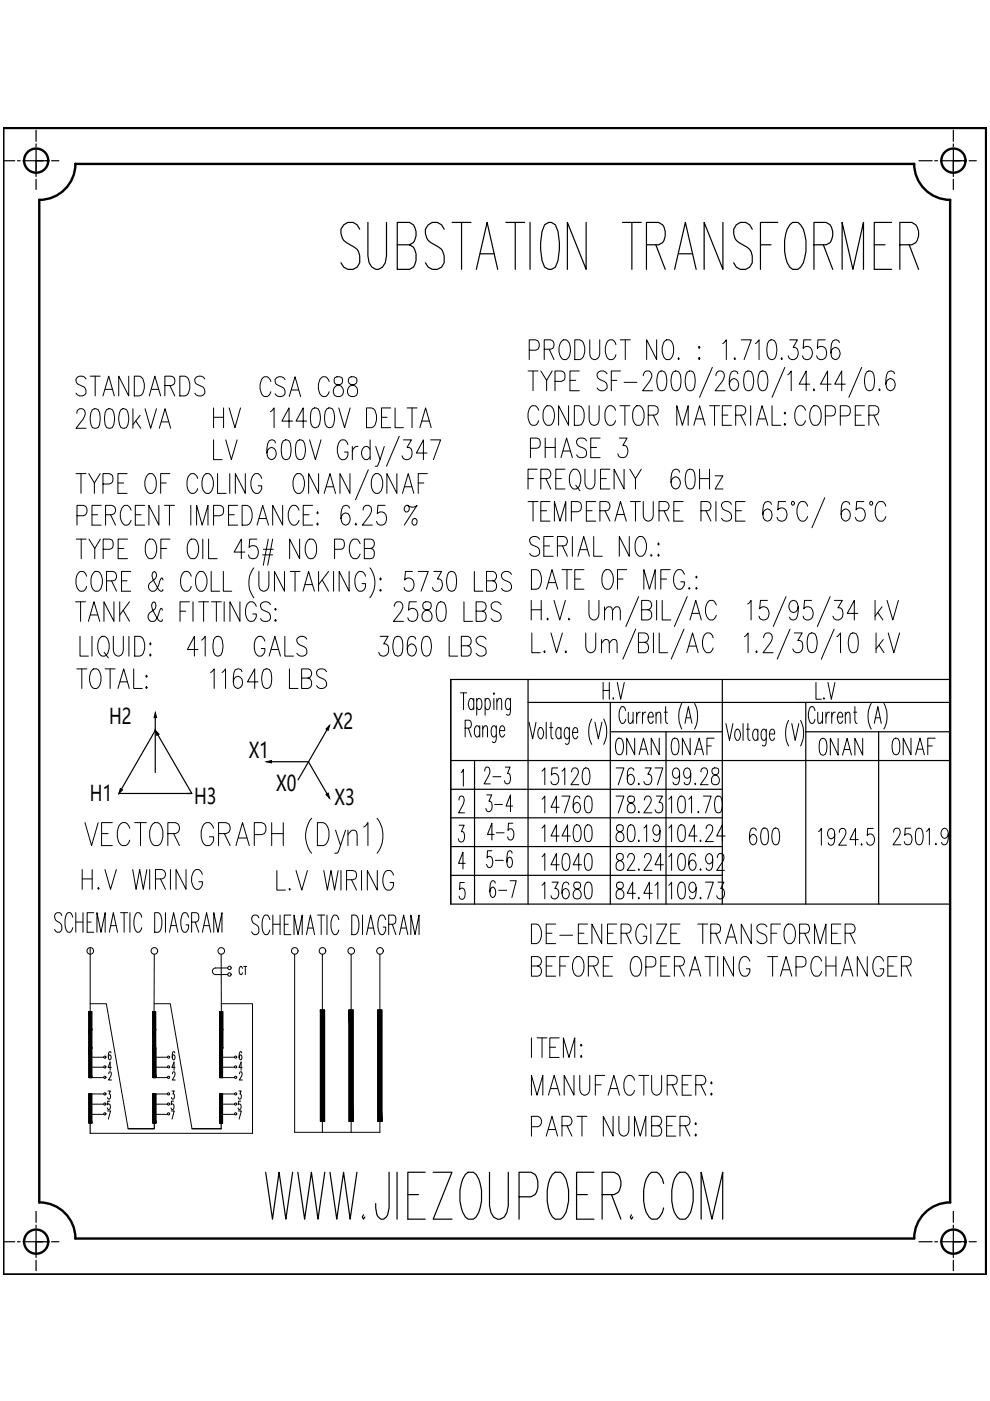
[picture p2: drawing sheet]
<svg xmlns="http://www.w3.org/2000/svg" width="210mm" height="297mm" viewBox="0 0 210 297" stroke-linecap="round" stroke-linejoin="round" font-family="sans-serif">
<!-- layer: HYJ3 -->
<g fill="none" stroke="#000" stroke-width=".51">
<path d="M.7 27.1h208.4v243.1h-208.4zM15.9 34.8h177.9M16 34.7a7.6 7.6 0 0 1-7.7 7.7v212.5a7.6 7.6 0 0 1 7.7 7.7M193.8 34.7a7.6 7.6 0 0 0 7.7 7.7v212.5a7.6 7.6 0 0 0-7.7 7.7h-177.9"/>
<circle cx="7.7" cy="34.1" r="2.56"/>
<circle cx="202.1" cy="34.1" r="2.56"/>
<circle cx="7.7" cy="263.2" r="2.56"/>
<circle cx="202.1" cy="263.2" r="2.56"/>
</g>
<!-- layer: HYJ1 -->
<g fill="none" stroke="#000" stroke-width=".25">
<path d="M.7 34.1h2.4M3.7 34.1h.6M4.9 34.1h2.7M7.6 27.6v2.4M7.6 30.5v.6M7.6 31.7v4.9M7.6 36.8v.6M7.6 38v2.2M9.2 34.1h-1.6h2.6M9.8 34.1h.6M11 34.1h1.5M194.8 34.1h2.8"/>
<path d="M198.2 34.1h.6M199.4 34.1h2.7M202.1 27.6v2.4M202.1 30.5v.6M202.1 31.7v4.9M202.1 36.8v.6M202.1 38v2.2M203.7 34.1h-1.6h2.6M204.3 34.1h.6M205.5 34.1h1.5M7.6 256.8v2.4M7.6 259.8v.6"/>
<path d="M202.1 256.8v2.4M202.1 259.8v.6M.7 263.3h2.4M3.7 263.3h.6M4.9 263.3h2.7M7.6 260.9v4.9M7.6 266v.6M7.6 267.2v2.2M9.2 263.3h-1.6h2.6M9.8 263.3h.6M11 263.3h1.5M194.8 263.3h2.8"/>
<path d="M198.2 263.3h.6M199.4 263.3h2.7M202.1 260.9v4.9M202.1 266v.6M202.1 267.2v2.2M203.7 263.3h-1.6h2.6M204.3 263.3h.6M205.5 263.3h1.5"/>
</g>
<g fill="none" stroke="#000" stroke-width=".25">
<path d="M95.6 144.1h105.9v47.6h-105.9zM112 144.1v47.6M112 148.9h89.5M129.4 148.9v42.8M129.4 155.2h23.7M141.2 155.2v36.5M153.1 144.1v47.6M170.8 148.9v42.8M170.8 155.2h30.7M186.3 155.2v36.5M95.6 161.2h105.9M95.6 167.3h57.5"/>
<path d="M95.6 173.4h57.5M95.6 179.5h57.5M100.6 161.2v30.5M95.6 185.6h57.5M19.1 238.1v2.2M32.7 238.2v1.1h-5.5M46.9 238.1v1.2h-6.2"/>
</g>
<!-- layer: 2-0.13 -->
<g fill="none" stroke="#000" stroke-width=".21">
<path d="M112 78.7h2.1M112.2 74.3h1.4a1.16 1.16 0 0 0 .8-1.1 1.16 1.16 0 0 0-.8-1.1h-1.4v4.1M113 78.7v4.1M114.7 78.7l1.2 1.9 1.2-1.9M115.4 74h1.3a1.04 1.04 0 0 0 .8-1 1.04 1.04 0 0 0-.8-.9h-1.3v4.1M116.4 74l1.1 2.2M119.2 72.3l.3-.2a1.17 1.17 0 0 1 1.3 1 2.72 2.72 0 0 1-.8 3.1 1.17 1.17 0 0 1-1.3-1 2.95 2.95 0 0 1 .5-2.9zM121.9 72.1h1a2.5 2.5 0 0 1 .9 3.1l-.5 .8-.4 .2h-1zM122.8 78.7h-2v4.1M125 72.1v3a1.05 1.05 0 0 0 .5 1 1.05 1.05 0 0 0 1.2-.1l.5-.9v-3M128.7 79.2a1.1 1.1 0 0 0-1.2-.6 1.1 1.1 0 0 0-.9 1.1l.1 .4 .5 .4a1.74 1.74 0 0 1 1.5 1.2v.6a1.2 1.2 0 0 1-2.1 0M130.6 73.1a1.04 1.04 0 0 0-1.7-.8 2.93 2.93 0 0 0 .3 3.9 1.11 1.11 0 0 0 1.4-1"/>
<path d="M131.5 72.1h2.1M131.6 78.7h-2v4.1M132.6 72.1v4.1M136.4 79.7a1.01 1.01 0 0 1 1.2-1 1.18 1.18 0 0 1 .4 1.6l-1.7 2.5h2.1M139.2 72.1v4.1l-2.1-4.1v4.1M139.7 78.9l.5-.2 .7 .2a4 4 0 0 1 0 3.7l-.5 .2-.7-.2a3.9 3.9 0 0 1 0-3.7zM141 72.3l.3-.2a1.37 1.37 0 0 1 1.5 1.6 2.56 2.56 0 0 1-.9 2.5 1.11 1.11 0 0 1-1.3-1 3.1 3.1 0 0 1 .4-2.9zM142.7 78.9l.5-.2 .7 .2a4 4 0 0 1 0 3.7l-.4 .2-.8-.2a3.9 3.9 0 0 1 0-3.7zM143.9 75.8l-.2 .2 .2 .2 .1-.2M145.7 78.9l.5-.2 .8 .2a4.3 4.3 0 0 1 0 3.7l-.5 .2-.8-.2a3.9 3.9 0 0 1 0-3.7zM148.2 73.4l.2 .3-.2 .2-.1-.2zM148.2 75.8l.2 .2-.2 .2-.1-.2z"/>
<path d="M151 77.9l-2.7 6.3M151.8 79.7a1.01 1.01 0 0 1 .6-1h.6a1.38 1.38 0 0 1 .1 2.2l-1.5 1.9h2.1M153.2 72.9l.8-.8v4.1M155.8 75.8l-.2 .2 .2 .2 .1-.2M156.4 79.2l-.1-.3-.4-.2-.8 .2a4.6 4.6 0 0 0-.3 3.4l.3 .3 .5 .2a1.32 1.32 0 0 0 1-1.2 1.32 1.32 0 0 0-1-1.3l-.5 .2-.5 .9M157.2 72.1h2.1l-1.5 4.1M158.1 78.9l.5-.2 .7 .2a4 4 0 0 1 0 3.7l-.4 .2-.8-.2a4.3 4.3 0 0 1 0-3.7zM160.2 72.9l.7-.8v4.1M161.1 78.9l.5-.2 .7 .2a4 4 0 0 1 0 3.7l-.4 .2-.8-.2a3.9 3.9 0 0 1 0-3.7zM163.1 72.3l.4-.2 .7 .2a4 4 0 0 1 0 3.7l-.7 .2a2.02 2.02 0 0 1-.9-2.3l.1-1zM165.8 75.8l-.2 .2 .2 .2 .1-.2M166.4 77.9l-2.7 6.3"/>
<path d="M167 79.5l.8-.8v4.1M167.4 72.1h1.7l-.9 1.6h.4a1.4 1.4 0 0 1 .6 1.5 1.4 1.4 0 0 1-1.3 1l-.5-.2-.3-.6M171.9 72.1h-1.5l-.1 1.8a1.08 1.08 0 0 1 1.3-.4 1.08 1.08 0 0 1 .6 1.1 1.16 1.16 0 0 1-.4 1.4 1.16 1.16 0 0 1-1.5-.2l-.2-.4M174.9 72.1h-1.5l-.1 1.8a1.15 1.15 0 0 1 1.5-.3 1.15 1.15 0 0 1 .4 1.5 1.08 1.08 0 0 1-.8 1.1 1.08 1.08 0 0 1-1.3-.8M178 72.6l-.2-.3-.4-.2-.8 .2a5.3 5.3 0 0 0-.3 3.3l.3 .4 .5 .2a1.32 1.32 0 0 0 1-1.2 1.32 1.32 0 0 0-1-1.3l-.5 .2-.3 .4-.1 .5M182.7 77.9l-2.7 6.3M183.8 78.9l.4-.2 .8 .2a4.3 4.3 0 0 1 0 3.7l-.5 .2-.7-.2a3.9 3.9 0 0 1 0-3.7zM189.6 79.2l-.1-.3-.5-.2-.7 .2a4.6 4.6 0 0 0-.3 3.4l.3 .3 .5 .2a1.32 1.32 0 0 0 1-1.2 1.32 1.32 0 0 0-1-1.3l-.5 .2-.5 .9M45.3 93.3v4.2h1.8M47.9 93.3l1.2 4.2 1.2-4.2M58.4 93.9l-.2-.4-.4-.2-.7 .2a4.6 4.6 0 0 0-.3 3.4l.3 .3 .4 .3a1.32 1.32 0 0 0 1.1-1.3 1.32 1.32 0 0 0-1.1-1.3l-.4 .2-.5 1M60.1 93.5l.4-.2 .8 .2a4.3 4.3 0 0 1 0 3.7l-.5 .3-.7-.3a4.3 4.3 0 0 1 0-3.7z"/>
<path d="M63.1 93.5l.4-.2 .8 .2a4 4 0 0 1 0 3.7l-.5 .3-.7-.3a4.3 4.3 0 0 1 0-3.7zM65.6 93.3l1.3 4.2 1.2-4.2M73.8 94.3a1.04 1.04 0 0 0-1.7-.8 2.93 2.93 0 0 0 .3 4 1.21 1.21 0 0 0 1.4-1.7h-.7M74.7 94.7v2.8M75.9 94.7a1.13 1.13 0 0 0-1.2 1.1M78.1 99.6l-2.7 6.4M78.5 95.3l-.6-.6a1.4 1.4 0 0 0-1.1 2.2l.6 .6h.5l.6-.6M78.5 93.3v4.2M79.7 94.7l.9 2.8 .9-2.8M80.6 97.5l-.6 1.3h-.5M84.7 92.5l-2.8 6.3M85.5 93.3h1.7l-.9 1.6h.5a1.5 1.5 0 0 1-.3 2.6 .95 .95 0 0 1-1.3-.9"/>
<path d="M90.5 96.1h-2.2l1.5-2.8v4.2M91.3 93.3h2.1l-1.5 4.2M115.9 80.6v2.2M117.7 80.9h1.3l.5-.3a1.21 1.21 0 0 0-.5-1.9h-1.3v4.1M120.8 80.6h1.3M129.6 80.6h1.2M132.3 81.1h2.7M171.7 81.4h-2.3l1.5-2.7v4.1M176.2 81.4h-2.2l1.5-2.7v4.1M179.2 81.4h-2.2l1.5-2.7v4.1M16.1 100.4h2.1M16.2 114.3h2.1"/>
<path d="M16.3 109.3h1.4a1.16 1.16 0 0 0 .8-1.1 1.16 1.16 0 0 0-.8-1.1h-1.4v4.2M17.2 100.4v4.2M17.2 114.3v4.1M18.8 100.4l1.2 2 1.2-2M18.9 114.3l1.2 2 1.2-2M19.5 109.1h1.2M20 102.4v2.2M20.1 116.3v2.1M21.4 107.1h-1.9v4.2h1.9M21.8 102.6h1.4a1.16 1.16 0 0 0 .8-1.1 1.16 1.16 0 0 0-.8-1.1h-1.4v4.2M21.9 116.5h1.4l.4-.2a1.21 1.21 0 0 0-.4-2h-1.4v4.1M22.4 109.1h1.3a1.02 1.02 0 0 0 .8-1 1.02 1.02 0 0 0-.8-1h-1.3v4.2"/>
<path d="M23.4 109.1l1.1 2.2M25 102.4h1.2M25 116.3h1.3M27 100.4h-2v4.2h2M27 114.3h-2v4.1h2M27.8 108.2a1.06 1.06 0 0 0-1.1-1.1 1.06 1.06 0 0 0-1 1.1 2.72 2.72 0 0 0 .7 3.1 1.17 1.17 0 0 0 1.4-1M28.7 109.1h1.2M30.7 107.1h-2v4.2h2M31.4 100.6l.3-.2a1.17 1.17 0 0 1 1.3 1 2.72 2.72 0 0 1-.8 3.2 1.17 1.17 0 0 1-1.3-1 2.95 2.95 0 0 1 .5-3zM31.4 114.5l.3-.2a1.1 1.1 0 0 1 1.3 1 2.65 2.65 0 0 1-.7 3.1 1.1 1.1 0 0 1-1.4-.9 3.3 3.3 0 0 1 .5-3zM33.7 107.1v4.2l-2.1-4.2v4.2M34.1 102.4h1.1"/>
<path d="M34.1 116.3h1.2M34.9 107.1h2.1M35.9 107.1v4.2M36 100.4h-1.9v4.2M36.1 114.3h-2v4.1M40.3 114.5l.3-.2h.6a2.77 2.77 0 0 1 0 4.1 1.12 1.12 0 0 1-1.4-.9 3.3 3.3 0 0 1 .5-3zM40.5 107.1v4.2M41.7 111.3v-4.2l1.2 4.2 1.2-4.2v4.2M41.9 101.4a1.06 1.06 0 0 0-1.1-1 1.06 1.06 0 0 0-1 1 2.72 2.72 0 0 0 .7 3.2 1.17 1.17 0 0 0 1.4-1M43 114.3v4.1M43.4 100.6l.3-.2a1.17 1.17 0 0 1 1.4 1 2.72 2.72 0 0 1-.8 3.2 1.17 1.17 0 0 1-1.3-1 3.2 3.2 0 0 1 .4-3zM44.2 114.3v4.1h1.8"/>
<path d="M45.3 109.3h1.3a1.16 1.16 0 0 0 .8-1.1 1.16 1.16 0 0 0-.8-1.1h-1.3v4.2M46.1 100.4v4.2h1.8M48.5 109.1h1.2M48.7 100.4v4.2M50.4 107.1h-1.9v4.2h1.9M51.3 107.1h1.1a2.5 2.5 0 0 1 .9 3.2l-.5 .8-.4 .2h-1.1zM51.9 117.1h-2.3l1.6-2.8v4.1M52 100.4v4.2l-2.1-4.2v4.2M54.5 114.3h-1.6l-.1 1.8a1.16 1.16 0 0 1 1.5-.2 1.16 1.16 0 0 1 .5 1.4 1.08 1.08 0 0 1-.9 1.1 1.08 1.08 0 0 1-1.3-.8M54.5 111.3l1.2-4.2 1.2 4.2M54.9 109.9h1.6M55.5 101.4a1.06 1.06 0 0 0-1.1-1 1.06 1.06 0 0 0-1 1 2.72 2.72 0 0 0 .7 3.2 1.24 1.24 0 0 0 1.4-1.6h-.8"/>
<path d="M55.7 117.6h2.1M55.8 116.5h2.1M56.9 114.3l-1.1 5.5M57.8 114.3l-1 5.5M59.9 107.1v4.2l-2.1-4.2v4.2M62.7 100.6l.3-.2a1.17 1.17 0 0 1 1.4 1 2.72 2.72 0 0 1-.8 3.2 1.17 1.17 0 0 1-1.3-1 3.2 3.2 0 0 1 .4-3zM63.4 108.2a1.06 1.06 0 0 0-1.1-1.1 1.06 1.06 0 0 0-1 1.1 2.72 2.72 0 0 0 .7 3.1 1.17 1.17 0 0 0 1.4-1M63.5 114.3v4.1l-2.1-4.1v4.1M64.3 109.1h1.2M65.3 114.5l.3-.2a1.1 1.1 0 0 1 1.4 1 2.65 2.65 0 0 1-.8 3.1 1.1 1.1 0 0 1-1.3-.9 3 3 0 0 1 .4-3zM66.3 107.1h-2v4.2h2M67.3 108.5l.2 .3-.2 .1-.1-.1z"/>
<path d="M67.3 110.9l.2 .2-.2 .2-.1-.2zM67.5 100.4v4.2l-2.1-4.2v4.2M68.7 104.6l1.3-4.2 1.1 4.2M69.2 103.2h1.5M70.9 116.5h1.4l.4-.2a1.21 1.21 0 0 0-.4-2h-1.4v4.1M74.1 107.7l-.2-.3-.4-.3-.7 .3a3.9 3.9 0 0 0 0 3.7l.4 .2a1.35 1.35 0 0 0 1-1.2 1.35 1.35 0 0 0-.9-1.3l-.5 .1-.5 1M74.2 100.4v4.2l-2.1-4.2v4.2M75.5 110.9l-.2 .2 .2 .2 .1-.2M76.4 115.3a1.06 1.06 0 0 0-1.1-1 1.06 1.06 0 0 0-1.1 1 2.65 2.65 0 0 0 .8 3.1 1.1 1.1 0 0 0 1.4-.9M77 108.2a.93 .93 0 0 1 .6-1.1h.6a1.38 1.38 0 0 1 .1 2.2l-1.5 2h2.1M77.2 116.3h1.4a1.02 1.02 0 0 0 .8-1 1.02 1.02 0 0 0-.8-1h-1.4v4.1h1.4l.5-.1a1.2 1.2 0 0 0-.5-2M79.3 100.6l.3-.2a1.17 1.17 0 0 1 1.4 1 2.72 2.72 0 0 1-.8 3.2 1.17 1.17 0 0 1-1.3-1 3.2 3.2 0 0 1 .4-3z"/>
<path d="M81.6 107.1h-1.5l-.1 1.8a1.16 1.16 0 0 1 1.5-.2 1.16 1.16 0 0 1 .4 1.4 1.08 1.08 0 0 1-.8 1.2 1.08 1.08 0 0 1-1.3-.8M84.1 100.4v4.2l-2.1-4.2v4.2M85.3 104.6l1.3-4.2 1.1 4.2M85.8 103.2h1.5M86.5 107.1a.85 .85 0 0 1-.2 1.4h-.3a.83 .83 0 0 1 .2-1.4h.3a1.39 1.39 0 0 0 1.9 0l-2.7 4.2M87.5 110.1l.6-.2a.86 .86 0 0 1-.1 1.4h-.3l-.3-.4zM88.7 102.4h1.2M90.6 100.4h-1.9v4.2M113 106.3v4.2M114.4 114.3a1.11 1.11 0 0 0-1.2-.6 1.11 1.11 0 0 0-.9 1.1l.3 .6 1.2 .6a1.1 1.1 0 0 1 .5 1.6 1.1 1.1 0 0 1-1.7 .1l-.3-.4M114.7 108.3h1.2M115.3 115.7h1.2"/>
<path d="M116.6 106.3h-1.9v4.2h1.9M117.3 113.7h-2v4.2M117.5 110.5v-4.2l1.2 4.2 1.3-4.2v4.2M118.2 115.7h1.3a1.02 1.02 0 0 0 .8-1 1.02 1.02 0 0 0-.8-1h-1.3v4.2M119.2 115.7l1.1 2.2M121.1 108.5h1.4l.5-.2a1.17 1.17 0 0 0-.5-2h-1.4v4.2M121.4 113.7v4.2M122.5 117.9l1.3-4.2 1.2 4.2M123 116.5h1.5M124.3 108.3h1.2M125.9 113.7v4.2h1.8M126.3 106.3h-2v4.2h2"/>
<path d="M127.2 108.3h1.4a1 1 0 0 0 .7-1 1 1 0 0 0-.7-1h-1.4v4.2M128.3 108.3l1 2.2M130.4 110.5l1.2-4.2 1.2 4.2M130.8 109.1h1.5M133.4 113.7v4.2l-2.1-4.2v4.2M134.7 106.3v4.2M135.2 114l.3-.3a1.17 1.17 0 0 1 1.4 1.1 2.72 2.72 0 0 1-.8 3.1 1.17 1.17 0 0 1-1.3-1 3.2 3.2 0 0 1 .4-2.9zM136.4 106.3v3a1.06 1.06 0 0 0 .5 1 1.06 1.06 0 0 0 1.1 0l.4-.4 .1-.6v-3M139.6 115.1l.2 .3-.2 .2-.1-.2zM139.7 108.3h1.4a1 1 0 0 0 .8-1 1 1 0 0 0-.8-1h-1.4v4.2M140.8 108.3l1 2.2M142.9 108.3h1.2"/>
<path d="M144.9 106.3h-2v4.2h2M148.6 108.3h1.4a1 1 0 0 0 .8-1 1 1 0 0 0-.8-1h-1.4v4.2M149.7 108.3l1 2.2M151.8 106.3v4.2M155.1 106.9a1.11 1.11 0 0 0-1.2-.6 1.11 1.11 0 0 0-.9 1l.3 .6 1.2 .6a1.1 1.1 0 0 1 .5 1.6 1.1 1.1 0 0 1-1.7 .2l-.3-.4M156 108.3h1.2M158 106.3h-2v4.2h2M163.6 106.9a.85 .85 0 0 0-1.4-.4 4.9 4.9 0 0 0-.3 3.4l.7 .6a1.32 1.32 0 0 0 1.1-1.3 1.32 1.32 0 0 0-1.1-1.3l-.7 .6-.2 .6M166.6 106.3h-1.6l-.1 1.8a1.01 1.01 0 0 1 1.8 .2 1.4 1.4 0 0 1 .1 1.5 1.4 1.4 0 0 1-1.3 .7l-.5-.2-.3-.6M171.2 107.3l-.4-.8-.3-.2h-.6a2.77 2.77 0 0 0 0 4.2 1.12 1.12 0 0 0 1.3-1M174.9 105.5l-2.7 6.4M180.2 106.9a.85 .85 0 0 0-1.4-.4 4.9 4.9 0 0 0-.3 3.4l.7 .6a1.32 1.32 0 0 0 1.1-1.3 1.32 1.32 0 0 0-1.1-1.3l-.7 .6-.2 .6"/>
<path d="M183.2 106.3h-1.6l-.1 1.8a1.01 1.01 0 0 1 1.8 .2 1.4 1.4 0 0 1 .1 1.5 1.4 1.4 0 0 1-1.3 .7l-.5-.2-.3-.6M187.8 107.3l-.4-.8-.3-.2a1.12 1.12 0 0 0-1.4 1 2.65 2.65 0 0 0 .8 3.2 1.12 1.12 0 0 0 1.3-1M18.4 122.2a1.04 1.04 0 0 0-1.7-.8 2.93 2.93 0 0 0 .3 3.9 1.11 1.11 0 0 0 1.4-1M19.9 121.4l.3-.2a1.11 1.11 0 0 1 1.3 1 2.72 2.72 0 0 1-.7 3.1 1.17 1.17 0 0 1-1.4-1 3.2 3.2 0 0 1 .5-2.9zM22.6 123.1h1.3a1.02 1.02 0 0 0 .8-.9 1.02 1.02 0 0 0-.8-1h-1.3v4.1M23.7 123.1l1 2.2M25.8 123.1h1.2M27.7 121.2h-1.9v4.1M34.5 123v-.2l-.3-.2-.3 .5a2.98 2.98 0 0 1-1.2 2.2 1.02 1.02 0 0 1-1.1-.5 1.02 1.02 0 0 1 .2-1.2l1-.8a.99 .99 0 0 0-.1-1.6 1.13 1.13 0 0 0-.3 1.6 5.2 5.2 0 0 0 1.7 2.5h.3l.1-.3M40.5 122.2a1.06 1.06 0 0 0-1-1.1 1.06 1.06 0 0 0-1.1 1.1 2.72 2.72 0 0 0 .8 3.1 1.11 1.11 0 0 0 1.3-1M42.1 121.4l.3-.2a1.17 1.17 0 0 1 1.3 1 2.72 2.72 0 0 1-.7 3.1 1.17 1.17 0 0 1-1.4-1 3.2 3.2 0 0 1 .5-2.9zM44.8 121.2v4.1h1.8"/>
<path d="M47.4 121.2v4.1h1.7M53.8 120.4a5.2 5.2 0 0 0 0 6.3M54.9 121.2v3a1.05 1.05 0 0 0 .5 1 1.05 1.05 0 0 0 1.1-.1l.5-.9v-3M60.3 121.2v4.1l-2.1-4.1v4.1M61.5 121.2h2.1M62.6 121.2v4.1M64.2 125.3l1.2-4.1 1.3 4.1M67.5 121.2v4.1M68.3 123l1.4 2.3M69.7 121.2l-2.2 2.8M70.7 121.2v4.1M74 121.2v4.1l-2.1-4.1v4.1"/>
<path d="M77.5 122.2a1.06 1.06 0 0 0-1.1-1.1 1.06 1.06 0 0 0-1 1.1 2.72 2.72 0 0 0 .7 3.1 1.21 1.21 0 0 0 1.4-1.6h-.8M78.4 120.4a5.2 5.2 0 0 1 0 6.3M80.7 122.6l.1 .2-.1 .2-.2-.2zM87.4 121.2h-1.4l-.2 1.8a1.17 1.17 0 0 1 1.5-.3 1.17 1.17 0 0 1 .5 1.5 1.08 1.08 0 0 1-.9 1.1 1.08 1.08 0 0 1-1.2-.8M88.7 121.2h2.1l-1.5 4.1M92 121.2h1.6l-.9 1.6h.5a1.5 1.5 0 0 1-.3 2.5 .95 .95 0 0 1-1.2-.8M95.2 121.4l.4-.2 .8 .2a4.3 4.3 0 0 1 0 3.7l-.5 .2-.7-.2a3.9 3.9 0 0 1 0-3.7zM100.6 121.2v4.1h1.8M103.2 123.1h1.3a1.02 1.02 0 0 0 .8-.9 1.02 1.02 0 0 0-.8-1h-1.3v4.1h1.3a1.16 1.16 0 0 0 .8-1.1 1.16 1.16 0 0 0-.8-1.1M108.4 121.8a1.1 1.1 0 0 0-1.2-.7 1.1 1.1 0 0 0-.9 1.1l.3 .6 1.2 .6a1.09 1.09 0 0 1 .5 1.6 1.09 1.09 0 0 1-1.7 .1l-.3-.3M112.6 127.3v4.1M112.6 129.3h2.2"/>
<path d="M112.8 134.2v4.2h1.7M114.8 127.3v4.1M115.5 138l-.2 .2 .2 .2 .1-.2M116.1 131.1l-.1 .1 .1 .2 .2-.2M116.8 134.2l1.2 4.2 1.2-4.2M117.5 127.3l1.2 4.1 1.2-4.1M120 138l-.2 .2 .2 .2 .1-.2M120.6 131.1l-.1 .1 .1 .2 .2-.2M124.2 134.2v3a1.09 1.09 0 0 0 .5 1 1.09 1.09 0 0 0 1.2 0l.3-.4 .1-.6v-3M124.9 127.3v3a1.06 1.06 0 0 0 .5 1 1.06 1.06 0 0 0 1.1-.1l.5-.9v-3M127.5 136.4l.8-.8h.4l.4 .2 .1 2.6M127.5 135.6v2.8"/>
<path d="M128.2 129.5l.7-.8h.5l.3 .2 .2 .6v1.9M128.2 128.7v2.7M129.2 136.4l.7-.8h.5l.3 .2 .1 2.6M129.9 129.5l.7-.8h.4l.3 .2 .2 .6v1.9M134.8 133.4l-2.7 6.3M135.4 136.2h1.3a1.02 1.02 0 0 0 .8-1 1.02 1.02 0 0 0-.8-1h-1.3v4.2h1.3a1.16 1.16 0 0 0 .8-1.1 1.16 1.16 0 0 0-.8-1.1M135.4 126.5l-2.7 6.3M136 129.3h1.4a1.02 1.02 0 0 0 .8-1 1.02 1.02 0 0 0-.8-1h-1.4v4.1h1.4a1.13 1.13 0 0 0 .8-1 1.13 1.13 0 0 0-.8-1.1M138.5 134.2v4.2M139.2 127.3v4.1M139.8 134.2v4.2h1.7M140.4 127.3v4.1h1.8"/>
<path d="M145 133.4l-2.7 6.3M145.6 138.4l1.2-4.2 1.2 4.2M145.7 126.5l-2.7 6.3M146.1 137h1.5M146.3 131.4l1.2-4.1 1.2 4.1M146.8 130h1.4M151.2 135.2a1.04 1.04 0 0 0-1.7-.8 2.93 2.93 0 0 0 .3 4 1.11 1.11 0 0 0 1.4-1M151.9 128.3a1.06 1.06 0 0 0-1.1-1 1.06 1.06 0 0 0-1 1 2.65 2.65 0 0 0 .7 3.1 1.18 1.18 0 0 0 1.4-.9M157.8 135l.8-.8v4.2M158.5 128.1l.7-.8v4.1M160.4 138l-.1 .2 .1 .2 .2-.2M161.9 135.2a1.02 1.02 0 0 1 .6-1h.6a1.35 1.35 0 0 1 .2 2.2l-1.5 2h2.1"/>
<path d="M162.7 127.3h-1.5l-.1 1.8a1.11 1.11 0 0 1 1.3-.4 1.11 1.11 0 0 1 .7 1.2 1.19 1.19 0 0 1-.6 1.4 1.19 1.19 0 0 1-1.4-.2l-.2-.5M166.7 126.5l-2.8 6.3M167.5 133.4l-2.7 6.3M168.4 134.2h1.7l-1 1.6h.5a1.5 1.5 0 0 1-.3 2.6 1.01 1.01 0 0 1-1.2-.8M169.2 128.7a1.13 1.13 0 0 1-1 1.2 1.34 1.34 0 0 1-1-1.4 1.34 1.34 0 0 1 1.1-1.2l.5 .2a3.6 3.6 0 0 1 0 3.7l-.8 .2-.5-.2-.1-.3M171.6 134.4l.4-.2 .8 .2a3.9 3.9 0 0 1 0 3.8l-.5 .2-.7-.2a4.3 4.3 0 0 1 0-3.8zM172.1 127.3h-1.5l-.2 1.8a1.11 1.11 0 0 1 1.3-.4 1.11 1.11 0 0 1 .7 1.2 1.19 1.19 0 0 1-.5 1.4 1.19 1.19 0 0 1-1.5-.2l-.1-.5M176 126.5l-2.7 6.3M176.9 133.4l-2.8 6.3M176.9 127.3h1.7l-.9 1.6h.4a1.5 1.5 0 0 1-.3 2.5 .95 .95 0 0 1-1.2-.8M177.4 135l.8-.8v4.2M180.3 134.4l.5-.2 .8 .2a4.3 4.3 0 0 1 0 3.8l-.5 .2-.8-.2a4 4 0 0 1 0-3.8z"/>
<path d="M181.9 130h-2.3l1.5-2.7v4.1M185.5 127.3v4.1M185.7 134.2v4.2M186.1 129.9l1.1 1.5M186.4 136.8l1 1.6M187 128.7l-1.5 1.9M187.3 135.6l-1.6 2M188.1 127.3l1.2 4.1 1.2-4.1M188.3 134.2l1.2 4.2 1.2-4.2M97.6 146.9h1.4M98.3 146.9v3.6M98.6 154.4h.9a.99 .99 0 0 0 0-1.7h-.9v3.6"/>
<path d="M99.3 154.4l.6 1.9M100.4 148.6l-.3-.5h-.3a1.72 1.72 0 0 0 0 2.4h.3l.3-.6M100.4 148.1v2.4M101.1 148.6l.1-.3 .5-.2a1.72 1.72 0 0 1 0 2.4l-.5-.2-.1-.4M101.1 148.1v3.5M101.7 154.4l-.4-.5h-.3a1.72 1.72 0 0 0 0 2.4h.3l.4-.6M101.7 153.9v2.4M102.3 154.6l.5-.7 .5 .2 .1 2.2M102.3 153.9v2.4M102.9 148.6l.1-.3 .5-.2a1.72 1.72 0 0 1 0 2.4h-.3l-.3-.6M102.9 148.1v3.5M104.7 146.9v.3z"/>
<path d="M104.7 148.1v2.4M105.2 153.9l-.1 3.2-.3 .3-.4-.1M105.2 154.4l-.4-.5h-.2a1.72 1.72 0 0 0 0 2.4h.2l.4-.6M105.4 148.8l.4-.7 .5 .2 .1 2.2M105.4 148.1v2.4M105.9 154.9h1.1a.76 .76 0 0 0-.7-1 1.85 1.85 0 0 0 0 2.4h.3l.4-.6M108.2 148.1l-.1 3.2-.2 .3-.5-.1M108.2 148.6l-.1-.3-.5-.2a1.72 1.72 0 0 0 0 2.4h.3l.3-.6M112.2 153.1l.7 3.5 .8-3.5M114.3 154.4l.5-.1a1.72 1.72 0 0 1 0 2.3h-.3a1.77 1.77 0 0 1-.2-2.2zM115.8 153.1v3.5M116.5 154.3h.7"/>
<path d="M116.8 153.1v2.9l.1 .5 .4 .1M118.9 154.8l-.3-.5h-.3a1.72 1.72 0 0 0 0 2.3h.3l.3-.5M118.9 154.3v2.3M120.7 154.3l-.1 3.2-.3 .3-.4-.2M120.7 154.8l-.4-.5h-.2a1.72 1.72 0 0 0 0 2.3h.2l.4-.5M121.4 155.3h1.1a.77 .77 0 0 0-.6-1 1.72 1.72 0 0 0 0 2.3l.4-.1 .2-.4M125.5 152.4a5.9 5.9 0 0 0 0 5.4M126.1 153.1l.8 3.5 .7-3.5M127.9 144.7v3.6M127.9 146.4h1.3M128 152.4a5.9 5.9 0 0 1 0 5.4M129.2 144.7v3.6"/>
<path d="M130 147.9v.4l.1-.2M130.9 144.7l.7 3.6 .8-3.6M132.7 150.7a.79 .79 0 0 0-.9-.9 3 3 0 0 0 0 3.6 .79 .79 0 0 0 .9-.9M133.2 151l.1 2.2 .5 .2 .4-.7M134.2 151v2.4M135 151v2.4M135.7 151l-.4 .2-.3 .8M136.2 151v2.4M136.9 151l-.4 .2-.3 .8M137.4 152h1.1l-.2-.8-.4-.2a1.72 1.72 0 0 0 0 2.4h.3l.3-.5M139.1 151.7l.5-.7 .4 .2 .1 2.2M139.1 151v2.4"/>
<path d="M140.8 151h.7M141.1 149.8v2.9l.1 .5 .4 .2M144.6 149.1a6 6 0 0 0 0 5.5M145.2 153.4l.8-3.6 .7 3.6M145.5 152.2h.9M147.3 149.1a6 6 0 0 1 0 5.5M153.9 153.4l.8 3.6 .7-3.6M156.1 154.8l.4-.2a1.72 1.72 0 0 1 0 2.4h-.3a1.77 1.77 0 0 1-.1-2.2zM157.6 153.4v3.6M158.3 154.6h.6M158.6 153.4v2.9l.1 .5 .3 .2M160.7 155.1l-.4-.5h-.3a1.72 1.72 0 0 0 0 2.4h.3l.4-.5"/>
<path d="M160.7 154.6v2.4M162.5 154.6l-.1 3.2-.3 .4-.5-.2M162.5 155.1l-.2-.3-.5-.2a1.72 1.72 0 0 0 0 2.4l.5-.2 .2-.3M163.1 155.6h1.1a.77 .77 0 0 0-.6-1 1.72 1.72 0 0 0 0 2.4l.5-.2 .1-.3M167.2 152.7a6 6 0 0 0 0 5.5M167.9 153.4l.7 3.6 .8-3.6M168.6 148.9h17.5M169.7 152.7a6 6 0 0 1 0 5.5M172.8 150.7a.74 .74 0 0 0-.8-.9 2.84 2.84 0 0 0 0 3.6 .74 .74 0 0 0 .8-.9M173 144.7v3.6h1.1M173.4 151l.1 2.2 .4 .2 .5-.7M174.4 151v2.4"/>
<path d="M174.7 147.9v.4l.1-.2M175.1 151v2.4M175.5 144.7l.8 3.6 .7-3.6M175.9 151l-.5 .2-.3 .8M176.3 151v2.4M177.1 151l-.5 .2-.3 .8M177.5 152h1.2a.76 .76 0 0 0-.7-1 1.72 1.72 0 0 0 0 2.4h.3l.4-.5M179.2 151.7l.5-.7 .5 .2v2.2M179.2 151v2.4M181 151h.6M181.3 149.8v2.9l.1 .5 .3 .2M184.7 149.1a5.7 5.7 0 0 0 0 5.5"/>
<path d="M185.4 153.4l.7-3.6 .7 3.6M185.7 152.2h.9M187.4 149.1a5.7 5.7 0 0 1 0 5.5M18 174.4l1.4 4.9 1.4-4.9M21.5 176.7h1.4M23.8 174.4h-2.3v4.9h2.3M27.5 175.6a1.23 1.23 0 0 0-1.2-1.2 1.23 1.23 0 0 0-1.3 1.2 3.1 3.1 0 0 0 .9 3.7 1.26 1.26 0 0 0 1.6-1.2M28.6 174.4h2.4M29.8 174.4v4.9M32.4 174.7l.4-.3a1.32 1.32 0 0 1 1.6 1.2 3.1 3.1 0 0 1-.9 3.7 1.26 1.26 0 0 1-1.6-1.2 3.7 3.7 0 0 1 .5-3.4zM35.6 176.7h1.6a1.21 1.21 0 0 0 .9-1.1 1.21 1.21 0 0 0-.9-1.2h-1.6v4.9M36.8 176.7l1.2 2.6"/>
<path d="M45.3 175.6a1.23 1.23 0 0 0-1.2-1.2 1.23 1.23 0 0 0-1.3 1.2 3.1 3.1 0 0 0 .9 3.7 1.41 1.41 0 0 0 1.6-1.9h-.9M46.3 176.7h1.6a1.2 1.2 0 0 0 .9-1.1 1.2 1.2 0 0 0-.9-1.2h-1.6v4.9M47.6 176.7l1.2 2.6M50 179.3l1.4-4.9 1.5 4.9M50.6 177.7h1.7M53.9 177h1.6a1.33 1.33 0 0 0 .9-1.3 1.33 1.33 0 0 0-.9-1.3h-1.6v4.9M57.6 176.7h2.5M57.6 174.4v4.9M60.1 174.4v4.9M66.1 173.5a6 6 0 0 0 0 7.4M67.3 174.4h1.2a2.52 2.52 0 0 1 1.3 3 2.02 2.02 0 0 1-1.3 1.9h-1.2zM71.1 176l1.1 3.3 1.1-3.3"/>
<path d="M72.2 179.3l-.5 1.4-.2 .2h-.5M73.8 177l.9-1h.5l.4 .3 .1 .7v2.3M73.8 176v3.3M77.1 175.3l.4-.2 .5-.7v4.9M80 173.5a6.1 6.1 0 0 1 0 7.4M97.3 169.6v-.1a.61 .61 0 0 1 .7-.7 1.41 1.41 0 0 1 .2 1.8l-1 1.7h1.3M97.4 175h1l-.6 1.3h.3a1.53 1.53 0 0 1-.2 2.2 .62 .62 0 0 1-.7-.7M97.8 163.8l.4-.7v3.6M104.8 176.9h-1.4l.9-2.4v3.6M105.2 176.6h1.7M108.7 174.5h-.9l-.1 1.6 .4-.4h.3a1.53 1.53 0 0 1 0 2.4 .62 .62 0 0 1-.8-.7M114.9 163.5l.6-.7v3.6"/>
<path d="M118.2 162.8h-1.2l-.1 1.5a.82 .82 0 0 1 1.4 .2 1.19 1.19 0 0 1-.9 1.9l-.4-.2-.2-.5M119.2 163.5l.5-.7v3.6M121.2 163.7l.1-.5a.78 .78 0 0 1 1.1-.2 .78 .78 0 0 1 .1 1.2l-1.4 2.2h1.6M123.8 163l.3-.2 .6 .2a3.9 3.9 0 0 1 0 3.2l-.6 .2a1.84 1.84 0 0 1-.7-2.1l.2-.8zM130.6 162.8h1.7l-1.2 3.6M130.6 168.8h1.7l-1.2 3.5M130.8 175a.87 .87 0 0 0 .8 1.4 1.01 1.01 0 0 1 .7 1.4 1.01 1.01 0 0 1-1.5 .5 1.29 1.29 0 0 1 1-2.1 .77 .77 0 0 0-.1-1.3zM133.2 169a.87 .87 0 0 0 .7 1.3 1.01 1.01 0 0 1 .8 1.4 1.01 1.01 0 0 1-1.5 .5 1.29 1.29 0 0 1 .9-2.1 .74 .74 0 0 0 .4-.7 .74 .74 0 0 0-.4-.6zM133.3 175l.6-.1a1.84 1.84 0 0 1 .7 2l-.1 .9-.2 .5-.6 .1a1.75 1.75 0 0 1-.7-2l.1-.8zM134.4 163.3l-.1-.3-.4-.2-.6 .2a4.9 4.9 0 0 0-.2 2.9l.6 .5a1.14 1.14 0 0 0 .8-1.1 1.14 1.14 0 0 0-.8-1.1l-.6 .5-.1 .5M135.5 166l-.2 .2 .2 .2 .1-.2M135.5 172l-.2 .2 .2 .1 .1-.1"/>
<path d="M135.5 178.1l-.2 .2 .2 .1 .1-.1M136.5 175.6l.6-.7v3.5M136.6 169.6l.3-.6 .2-.2h.5a1.18 1.18 0 0 1 .1 1.8l-1.2 1.7h1.7M136.8 162.8h1.3l-.7 1.4h.3a1.29 1.29 0 0 1-.2 2.2 .77 .77 0 0 1-1-.7M138.9 162.8h1.6l-1.1 3.6M139.1 168.8h1.3l-.7 1.3h.4a1.34 1.34 0 0 1-.2 2.2 .77 .77 0 0 1-1-.6M139.9 176.1v.5l-.6 .5a1.14 1.14 0 0 1-.9-1.1 1.14 1.14 0 0 1 .9-1.1l.3 .1a3.5 3.5 0 0 1 0 3.3l-.6 .1-.3-.1-.2-.4M141.8 169.5l.6-.7v3.5M141.8 175.6l.6-.7v3.5M144 169l.6-.2a1.75 1.75 0 0 1 .7 2l-.1 .9-.2 .5-.6 .1a1.84 1.84 0 0 1-.7-2l.1-.8zM144 175l.6-.1a1.75 1.75 0 0 1 .7 2l-.1 .9-.2 .5-.6 .1a1.84 1.84 0 0 1-.7-2l.1-.8zM144.1 164l-.1 .5-.6 .5a1.14 1.14 0 0 1-.8-1.1 1.14 1.14 0 0 1 .8-1.1l.3 .2a3.5 3.5 0 0 1 0 3.2l-.5 .2-.4-.2-.1-.3"/>
<path d="M146 169.5l.6-.7v3.5M146.5 164l-.4 .8-.4 .2a1.15 1.15 0 0 1-.8-1.1 1.15 1.15 0 0 1 .8-1.1l.4 .2a3.5 3.5 0 0 1 0 3.2l-.6 .2-.4-.2v-.3M147.4 166l-.1 .2 .1 .2 .1-.2M147.8 177.2h-1.8l1.2-2.3v3.5M148.1 172l-.2 .2 .2 .1 .1-.1M148.5 178.1l-.1 .2 .1 .1 .2-.1M148.6 163.7a.77 .77 0 0 1 .5-.9h.4a1.21 1.21 0 0 1 .2 1.9l-1.2 1.7h1.6M149.1 168.8h1.7l-1.2 3.5M149.7 175.7l.3-.7 .2-.1h.5a1.21 1.21 0 0 1 .1 1.8l-1.2 1.7h1.6M151.1 163a.87 .87 0 0 0 .7 1.3 1.01 1.01 0 0 1 .7 1.4 1.01 1.01 0 0 1-1.4 .5 1.29 1.29 0 0 1 .9-2 .77 .77 0 0 0-.1-1.4zM151.8 169l.4-.2 .6 .2a3.9 3.9 0 0 1 0 3.2l-.4 .1-.6-.1a3.9 3.9 0 0 1 0-3.2zM153.7 177.2h-1.7l1.1-2.3v3.5"/>
<path d="M173.6 176.3l.5-.7v3.6M177 176.8l-.1 .5-.6 .5a1.14 1.14 0 0 1-.8-1.1 1.14 1.14 0 0 1 .8-1.1l.3 .2a3.5 3.5 0 0 1 0 3.2l-.5 .2-.4-.2-.1-.3M178 176.5a.77 .77 0 0 1 .4-.9h.5a1.21 1.21 0 0 1 .1 1.9l-1.2 1.7h1.7M182 178h-1.8l1.2-2.4v3.6M182.7 178.9l-.1 .1 .1 .2 .1-.2M185.2 175.6h-1.2l-.1 1.6a.78 .78 0 0 1 .7-.4 .78 .78 0 0 1 .7 .5 1.19 1.19 0 0 1-1 1.9l-.3-.2-.2-.5M189.5 176.4a.77 .77 0 0 1 .4-.8h.5a1.17 1.17 0 0 1 .1 1.8l-1.2 1.7h1.7M193.1 175.6h-1.2l-.1 1.5a.79 .79 0 0 1 1.4 .1 1.19 1.19 0 0 1-.9 1.9l-.4-.2-.2-.5M194.4 175.8l.6-.2a1.81 1.81 0 0 1 .7 2l-.1 .8-.2 .5-.6 .2a1.73 1.73 0 0 1-.7-2l.1-.8zM196.5 176.3l.5-.7v3.5M198.4 178.8l-.1 .1 .1 .2 .2-.2M201.1 176.8a.92 .92 0 0 1-.9 1 1.14 1.14 0 0 1-.7-1.2 1.14 1.14 0 0 1 .8-1l.4 .2a3.1 3.1 0 0 1 0 3.1l-.6 .2-.3-.2-.2-.3"/>
<path d="M13.1 194.1l-.2-.4a.91 .91 0 0 0-1.3 .3 .91 .91 0 0 0 .5 1.3 1.34 1.34 0 0 1 1 1 1.34 1.34 0 0 1-.5 1.4h-.5l-.5-.6M15.4 194.5a.88 .88 0 0 0-1-1 3.5 3.5 0 0 0 0 4.2 .94 .94 0 0 0 1-1M16.1 193.5v4.2M16.1 195.5h1.5M17.4 184.4v4.2M17.4 186.4h2.1M17.6 193.5v4.2M18.5 195.5h.8M19.5 184.4v4.2M19.9 193.5h-1.4v4.2h1.4M20.6 197.7v-4.2l.8 4.2 .9-4.2v4.2M20.9 188.1l-.2 .2 .2 .3 .1-.3"/>
<path d="M22.3 184.4l1.1 4.2 1.3-4.2M23.2 197.7l.8-4.2 .9 4.2M23.5 196.3h1.1M25.6 193.5h1.5M26.3 193.5v4.2M27.5 193.5v4.2M28.1 184.4l.8 4.2 .7-4.2 .8 4.2 .7-4.2M30 194.5a.87 .87 0 0 0-.9-1 3.4 3.4 0 0 0 0 4.2 .93 .93 0 0 0 .9-1M31.7 184.4v4.2M32.8 193.5h.8a1.71 1.71 0 0 1 .7 1.6 2.81 2.81 0 0 1-.7 2.6h-.8zM33 186.4h1.3a1.02 1.02 0 0 0 .8-1 1.02 1.02 0 0 0-.8-1h-1.3v4.2M34 186.4l1.1 2.2"/>
<path d="M35.1 193.5v4.2M35.9 197.7l.9-4.2 .9 4.2M36.1 184.4v4.2M36.3 196.3h1.1M39.4 184.4v4.2l-2.1-4.2v4.2M40 194.5a.87 .87 0 0 0-1-1 3.4 3.4 0 0 0-.4 3.6l.4 .6a1.09 1.09 0 0 0 1-1.6h-.6M40.6 195.5h1a1.16 1.16 0 0 0 0-2h-1v4.2M41.4 195.5l.7 2.2M42.9 185.4a1.06 1.06 0 0 0-1-1.1 1.06 1.06 0 0 0-1.1 1.1 2.72 2.72 0 0 0 .8 3.2 1.24 1.24 0 0 0 1.3-1.7h-.8M42.9 197.7l.9-4.2 .9 4.2M43.3 196.3h1.1M45.3 197.7v-4.2l.9 4.2 .9-4.2v4.2"/>
<path d="M54.9 194.6a.8 .8 0 0 0-1.3-.4 1.34 1.34 0 0 0 .9 2 1.25 1.25 0 0 1-.2 2h-.4l-.5-.6M57.2 195a.88 .88 0 0 0-1-1 3.5 3.5 0 0 0 0 4.2 .94 .94 0 0 0 1-1M57.9 194v4.2M57.9 196h1.5M58.7 184.6v4.1h1.8M59.4 194v4.2M60.3 196h.8M61.4 188.3l-.1 .2 .1 .2 .2-.2M61.7 194h-1.4v4.2h1.4M62.3 198.2v-4.2l.9 4.2 .9-4.2v4.2M62.8 184.6l1.2 4.1 1.2-4.1M65 198.2l.8-4.2 .9 4.2"/>
<path d="M65.3 196.8h1.1M67.3 194h1.6M68.1 194v4.2M68.7 184.6l.7 4.1 .8-4.1 .7 4.1 .8-4.1M69.3 194v4.2M71.8 195a.87 .87 0 0 0-.9-1 3.4 3.4 0 0 0 0 4.2 .93 .93 0 0 0 .9-1M72.3 184.6v4.1M73.5 186.5h1.3a1 1 0 0 0 .8-1 1 1 0 0 0-.8-.9h-1.3v4.1M74.5 186.5l1.1 2.2M74.6 194h.7a1.71 1.71 0 0 1 .8 1.6 2.81 2.81 0 0 1-.8 2.6h-.7zM76.7 184.6v4.1M76.9 194v4.2"/>
<path d="M77.7 198.2l.9-4.2 .9 4.2M78 196.8h1.1M80 184.6v4.1l-2.1-4.1v4.1M81.8 195a.87 .87 0 0 0-1-1 3.4 3.4 0 0 0-.5 3.6l.5 .6a.93 .93 0 0 0 1-1v-.6h-.6M82.4 196h1a1.12 1.12 0 0 0 0-2h-1v4.2M83.2 196l.7 2.2M83.4 185.5l-.4-.8-.3-.1h-.6a2.77 2.77 0 0 0 0 4.1 1.21 1.21 0 0 0 1.3-1.6h-.7M84.7 198.2l.9-4.2 .9 4.2M85 196.8h1.1M87.1 198.2v-4.2l.9 4.2 .8-4.2v4.2M98.5 187.1h-1l-.1 1.5 .4-.3h.3a1.53 1.53 0 0 1 0 2.4 .61 .61 0 0 1-.7-.7M98.6 183h-1.4l1-2.3v3.5"/>
<path d="M114.9 181.7l.6-.7v3.5M118.6 183.3h-1.8l1.2-2.3v3.5M119.5 181.1l.6-.1a1.84 1.84 0 0 1 .7 2l-.1 .9-.2 .5-.6 .1a1.84 1.84 0 0 1-.7-2l.1-.8zM123.3 183.3h-1.8l1.2-2.3v3.5M124.3 181.1l.6-.1a1.75 1.75 0 0 1 .6 2v.9l-.3 .5-.6 .1a1.84 1.84 0 0 1-.7-2l.1-.8zM130.8 181.1a.87 .87 0 0 0 .8 1.4 1.01 1.01 0 0 1 .7 1.3 1.01 1.01 0 0 1-1.5 .6 1.29 1.29 0 0 1 1-2.1 .77 .77 0 0 0-.1-1.3zM130.8 187.2a.87 .87 0 0 0 .8 1.4 1.01 1.01 0 0 1 .7 1.3 1.01 1.01 0 0 1-1.5 .5 1.29 1.29 0 0 1 1-2 .77 .77 0 0 0-.1-1.4zM133.1 181.8l.2-.7 .2-.1h.6a1.18 1.18 0 0 1 0 1.8l-1.1 1.7h1.6M134.7 189.4h-1.7l1.1-2.4v3.6M135.5 184.2l-.2 .2 .2 .1 .1-.1M135.5 190.2l-.2 .2 .2 .2 .1-.2M136.6 181.8l.3-.7 .2-.1h.5a1.18 1.18 0 0 1 .1 1.8l-1.2 1.7h1.7"/>
<path d="M138.3 189.4h-1.8l1.2-2.4v3.6M138.9 187.7l.6-.7v3.6M140.7 183.3h-1.8l1.2-2.3v3.5M141.8 181.7l.6-.7v3.5M141.8 187.7l.6-.7v3.6M144 181.1l.6-.1a1.75 1.75 0 0 1 .7 2l-.1 .9-.2 .5-.6 .1a1.84 1.84 0 0 1-.7-2l.1-.8zM144 187.2l.6-.2a1.75 1.75 0 0 1 .7 2.1l-.1 .8-.2 .5-.6 .2a1.84 1.84 0 0 1-.7-2l.1-.9zM147.5 181.5l-.2-.4-.3-.1-.6 .1a3.5 3.5 0 0 0 0 3.3l.4 .1a1.14 1.14 0 0 0 .8-1.1 1.14 1.14 0 0 0-.8-1.1l-.6 .5-.2 .5M147.6 188.2a.92 .92 0 0 1-.8 1 1.17 1.17 0 0 1-.8-1.1 1.17 1.17 0 0 1 .9-1.1l.3 .2a3.2 3.2 0 0 1 0 3.2l-.6 .2-.3-.2-.1-.3M148.5 184.2l-.1 .2 .1 .1 .2-.1M148.5 190.2l-.1 .2 .1 .2 .2-.2M149.6 187h1.6l-1.1 3.6"/>
<path d="M151.1 182.2l-.1 .5-.6 .5a1.14 1.14 0 0 1-.8-1.1 1.14 1.14 0 0 1 .8-1.1l.4 .1a3.5 3.5 0 0 1 0 3.3l-.6 .1-.4-.1-.1-.4M152.1 181.8l.2-.7 .3-.1h.4a1.21 1.21 0 0 1 .1 1.8l-1.1 1.7h1.6M152.2 187h1.3l-.7 1.4h.3a1.32 1.32 0 0 1-.2 2.2 .76 .76 0 0 1-.9-.7M62.5 202.3v37.8h18M112.7 220v4.2M113.9 220h2.1M114.9 220v4.2M116.6 222h1.2M118.6 220h-2v4.2h2M119.5 224.2v-4.2l1.1 4.2 1.3-4.2v4.2M123.2 221.4l.2 .2-.2 .2-.1-.2zM123.2 223.8l.2 .2-.2 .2-.1-.2z"/>
<circle cx="168.1" cy="106.7" r=".37"/>
<circle cx="184.7" cy="106.7" r=".37"/>
<circle cx="19.1" cy="201.6" r=".7"/>
<circle cx="32.7" cy="201.6" r=".7"/>
<circle cx="46.9" cy="201.6" r=".7"/>
<circle cx="62.5" cy="201.6" r=".7"/>
<circle cx="68.4" cy="201.6" r=".7"/>
<circle cx="74.5" cy="201.6" r=".7"/>
<circle cx="80.6" cy="201.6" r=".7"/>
</g>
<!-- layer: _ -->
<g fill="none" stroke="#000" stroke-width=".21">
<path d="M18.8 214.5h.7v3.9zM18.8 214.5l.7 3.9h-.7zM18.8 218.4h.7v3.9zM18.8 218.4l.7 3.9h-.7zM19.1 212.8h3.4l4.7 26.5h5.5M19.1 201.1v13.4M32.4 214.5h.6v3.9zM32.4 214.5l.6 3.9h-.6zM32.4 218.4h.6v3.9zM32.4 218.4l.6 3.9h-.6zM32.7 212.8h3.4l4.6 26.5h6.2M32.7 202.3v12.2"/>
<path d="M45.7 205.2h2.6M45.7 206.6h2.6M45.7 205.2a.7 .7 0 0 0-.7 .7 .7 .7 0 0 0 .7 .7M46.6 214.5h.6v3.9zM46.6 214.5l.6 3.9h-.6zM46.6 218.4h.6v3.9zM46.6 218.4l.6 3.9h-.6zM46.9 212.8h6.6v27.5h-34.4M46.9 202.3v12.2M67.9 214.1h.9v23.6h-.9zM68.4 202.3v11.8M74 214.1h.9v23.6h-.9z"/>
<path d="M74.5 202.3v11.8M80.1 214.1h.9v23.6h-.9zM80.5 202.3v11.8M18.8 222.3h.7v6.2zM18.8 222.3l.7 6.2h-.7zM18.8 231.9h.7v6.2zM18.8 231.9l.7 6.2h-.7zM19 222.3h.3v6.2zM19 222.3l.3 6.2h-.3zM19 231.9h.3v6.2zM19 231.9l.3 6.2h-.3zM19.1 222.3v6.2h2.9"/>
<path d="M19.1 234.1h2.9M19.1 226.3h2.9M19.1 224.2h2.9M19.1 236.3h2.9M22 231.9h-2.9v6.2M22.8 235.5h.6l-.4 1.8M22.9 231.3h.5l-.3 .6a.61 .61 0 0 1 .3 .6 .61 .61 0 0 1-.3 .5l-.3-.3M23.1 227.7l.1-.5 .3 .1 .1 .6-.6 1.1h.7M23.3 233.5h-.5v.7l.2-.1a.62 .62 0 0 1 .4 .6 .62 .62 0 0 1-.4 .5l-.2-.3M23.5 223.2l-.1-.2a1.21 1.21 0 0 0-.1 1.7 .65 .65 0 0 0 0-1.1l-.3 .6M23.6 226.3h-.7l.5-1.1v1.7M32.4 222.3h.6v6.2z"/>
<path d="M32.4 222.3l.6 6.2h-.6zM32.4 231.9h.6v6.2zM32.4 231.9l.6 6.2h-.6zM32.5 222.3h.4v6.2zM32.5 222.3l.4 6.2h-.4zM32.5 231.9h.4v6.2zM32.5 231.9l.4 6.2h-.4zM32.7 234.1h2.8M32.7 222.3v6.2h2.8M32.7 226.3h2.8M32.7 224.2h2.8M32.7 236.3h2.8"/>
<path d="M35.5 231.9h-2.8v6.2M36.3 235.5h.6l-.4 1.8M36.4 231.3h.5l-.3 .6a.58 .58 0 0 1 .4 .6 .58 .58 0 0 1-.4 .5l-.2-.3M36.6 227.7v-.4h.4l.1 .6-.6 1.1h.7M36.8 233.5h-.4l-.1 .7 .2-.1a.65 .65 0 0 1 .4 .6 .65 .65 0 0 1-.4 .5l-.2-.3M37.1 223.2l-.3-.2a1.34 1.34 0 0 0 0 1.7 .6 .6 0 0 0 0-1.1l-.3 .6M37.1 226.3h-.7l.5-1.1v1.7M46.6 222.3h.6v6.2zM46.6 222.3l.6 6.2h-.6zM46.6 231.9h.6v6.2zM46.6 231.9l.6 6.2h-.6zM46.7 222.3h.3v6.2z"/>
<path d="M46.7 222.3l.3 6.2h-.3zM46.7 231.9h.3v6.2zM46.7 231.9l.3 6.2h-.3zM46.9 234.1h2.8M46.9 222.3v6.2h2.8M46.9 226.3h2.8M46.9 224.2h2.8M46.9 236.3h2.8M49.7 231.9h-2.8v6.2M50.5 235.5h.7l-.5 1.8M50.7 231.3h.4l-.2 .6a.61 .61 0 0 1 .3 .6 .61 .61 0 0 1-.4 .5l-.3-.3M50.8 227.7l.2-.5 .3 .1v.6l-.6 1.1h.7"/>
<path d="M51 233.5h-.4l-.1 .7 .2-.1a.62 .62 0 0 1 .4 .6 .62 .62 0 0 1-.4 .5l-.2-.3M51.3 223.2l-.2-.2a1.21 1.21 0 0 0-.1 1.7 .65 .65 0 0 0 0-1.1l-.3 .6M51.3 226.3h-.6l.4-1.1v1.7M68.4 237.7v2.4M74.5 237.7v2.4M80.5 237.7v2.4"/>
<circle cx="22.2" cy="234.1" r=".23"/>
<circle cx="22.2" cy="231.9" r=".23"/>
<circle cx="22.2" cy="236.2" r=".23"/>
<circle cx="22.2" cy="228.4" r=".23"/>
<circle cx="22.2" cy="226.2" r=".23"/>
<circle cx="22.2" cy="224.1" r=".23"/>
<circle cx="35.7" cy="236.2" r=".23"/>
<circle cx="35.7" cy="234.1" r=".23"/>
<circle cx="35.7" cy="226.2" r=".23"/>
<circle cx="35.7" cy="231.9" r=".23"/>
<circle cx="35.7" cy="228.4" r=".23"/>
<circle cx="35.7" cy="224.1" r=".23"/>
<circle cx="50" cy="231.9" r=".23"/>
<circle cx="50" cy="234.1" r=".23"/>
<circle cx="50" cy="228.4" r=".23"/>
<circle cx="50" cy="224.1" r=".23"/>
<circle cx="50" cy="236.2" r=".23"/>
<circle cx="50" cy="226.2" r=".23"/>
</g>
<g fill="#000" stroke="#000" stroke-width=".21">
<path d="M18.8 214.5l.7 3.9v-3.9zM18.8 214.5l.7 3.9h-.7z"/>
<path d="M18.8 218.4l.7 3.9v-3.9zM18.8 218.4l.7 3.9h-.7z"/>
<path d="M32.4 214.5l.6 3.9v-3.9zM32.4 214.5l.6 3.9h-.6z"/>
<path d="M32.4 218.4l.6 3.9v-3.9zM32.4 218.4l.6 3.9h-.6z"/>
<path d="M46.6 214.5l.6 3.9v-3.9zM46.6 214.5l.6 3.9h-.6z"/>
<path d="M46.6 218.4l.6 3.9v-3.9zM46.6 218.4l.6 3.9h-.6z"/>
<path d="M67.9 214.1l.9 23.6v-23.6zM67.9 214.1l.9 23.6h-.9z"/>
<path d="M74 214.1l.9 23.6v-23.6zM74 214.1l.9 23.6h-.9z"/>
<path d="M80.1 214.1l.9 23.6v-23.6zM80.1 214.1l.9 23.6h-.9z"/>
<path d="M19 222.3l.3 6.2v-6.2zM19 222.3l.3 6.2h-.3z"/>
<path d="M19 231.9l.3 6.2v-6.2zM19 231.9l.3 6.2h-.3z"/>
<path d="M18.8 222.3l.7 6.2v-6.2zM18.8 222.3l.7 6.2h-.7z"/>
<path d="M18.8 231.9l.7 6.2v-6.2zM18.8 231.9l.7 6.2h-.7z"/>
<path d="M32.5 222.3l.4 6.2v-6.2zM32.5 222.3l.4 6.2h-.4z"/>
<path d="M32.5 231.9l.4 6.2v-6.2zM32.5 231.9l.4 6.2h-.4z"/>
<path d="M32.4 222.3l.6 6.2v-6.2zM32.4 222.3l.6 6.2h-.6z"/>
<path d="M32.4 231.9l.6 6.2v-6.2zM32.4 231.9l.6 6.2h-.6z"/>
<path d="M46.7 222.3l.3 6.2v-6.2zM46.7 222.3l.3 6.2h-.3z"/>
<path d="M46.7 231.9l.3 6.2v-6.2zM46.7 231.9l.3 6.2h-.3z"/>
<path d="M46.6 222.3l.6 6.2v-6.2zM46.6 222.3l.6 6.2h-.6z"/>
<path d="M46.6 231.9l.6 6.2v-6.2zM46.6 231.9l.6 6.2h-.6z"/>
</g>
<!-- layer: 2 -->
<path d="M32.9 154.9l7.8 13.3h-15.5zM32.9 152.1v11.7M69.9 153.8l-6.7 11.6M39.6 168.2h1.1M56.5 161.5h8.9l4.5 7.7" fill="none" stroke="#000" stroke-width=".25"/>
<path d="M32.9 154.9l.8 .8-.4 .2zM32.9 151.1l.3 1h-.5zM69.9 153.8l-.3 1.1-.5-.3zM25.5 167.2l.5 .3-.8 .7zM56.5 161.5l1.1-.3v.6zM69.1 168.4l.5-.3 .3 1.1z" fill="#000" stroke="#000" stroke-width=".21"/>
<g font-size="15">
<text x="70.9" y="58.2">SUBSTATI0N TRANSFORMER</text>
<text x="55" y="259.6">WWW.JIEZOUPOER.COM</text>
</g>
<g font-size="8.4">
<text x="110.8" y="105.1">FREQUENY 60Hz</text>
<text x="15.9" y="140.8">LIQUID: 410 GALS 3060 LBS</text>
</g>
<g font-size="7.9">
<text x="54" y="85.4">CSA C88</text>
<text x="14.8" y="92.1">2000kVA</text>
<text x="44.1" y="92.1">HV 14400V DELTA</text>
<text x="110.8" y="91.4">CONDUCTOR MATERIAL:COPPER</text>
<text x="111.1" y="98.4">PHASE 3</text>
<text x="111.5" y="126.3">DATE OF MFG.:</text>
<text x="14.8" y="133">TANK &amp; FITTINGS: 2580 LBS</text>
<text x="15.2" y="147.1">TOTAL: 11640 LBS</text>
<text x="111.5" y="201.4">DE-ENERGIZE TRANSFORMER</text>
<text x="111.5" y="208.1">BEFORE OPERATING TAPCHANGER</text>
<text x="111.5" y="233.5">MANUFACTURER:</text>
<text x="111.5" y="242">PART NUMBER:</text>
</g>
<text font-size="7.5" x="14.8" y="85">STANDARDS</text>
<g font-size="7.1">
<text x="129.1" y="161.2">0NAN</text>
<text x="141.1" y="161.2">0NAF</text>
<text x="172.5" y="161.2">0NAN</text>
<text x="188" y="161.2">0NAF</text>
<text x="101.2" y="167.6">2-3</text>
<text x="102" y="173.2">3-4</text>
<text x="113.6" y="173.6">14760</text>
<text x="113.6" y="179.6">14400</text>
<text x="102" y="185.2">5-6</text>
<text x="157.7" y="180.3">600</text>
<text x="102.7" y="191.6">6-7</text>
<text x="113.6" y="191.9">13680</text>
</g>
<text font-size="4.9" x="53.3" y="207.8" transform="rotate(-90 53.3 207.8)">CT</text>
<g font-size="4.6">
<text x="23.1" y="153.4">H2</text>
<text x="70.6" y="154.6">X2</text>
<text x="52.8" y="160.7">X1</text>
<text x="58.6" y="167.8">X0</text>
<text x="19.1" y="169.8">H1</text>
<text x="41.2" y="170.6">H3</text>
<text x="70.9" y="170.7">X3</text>
</g>
</svg>
